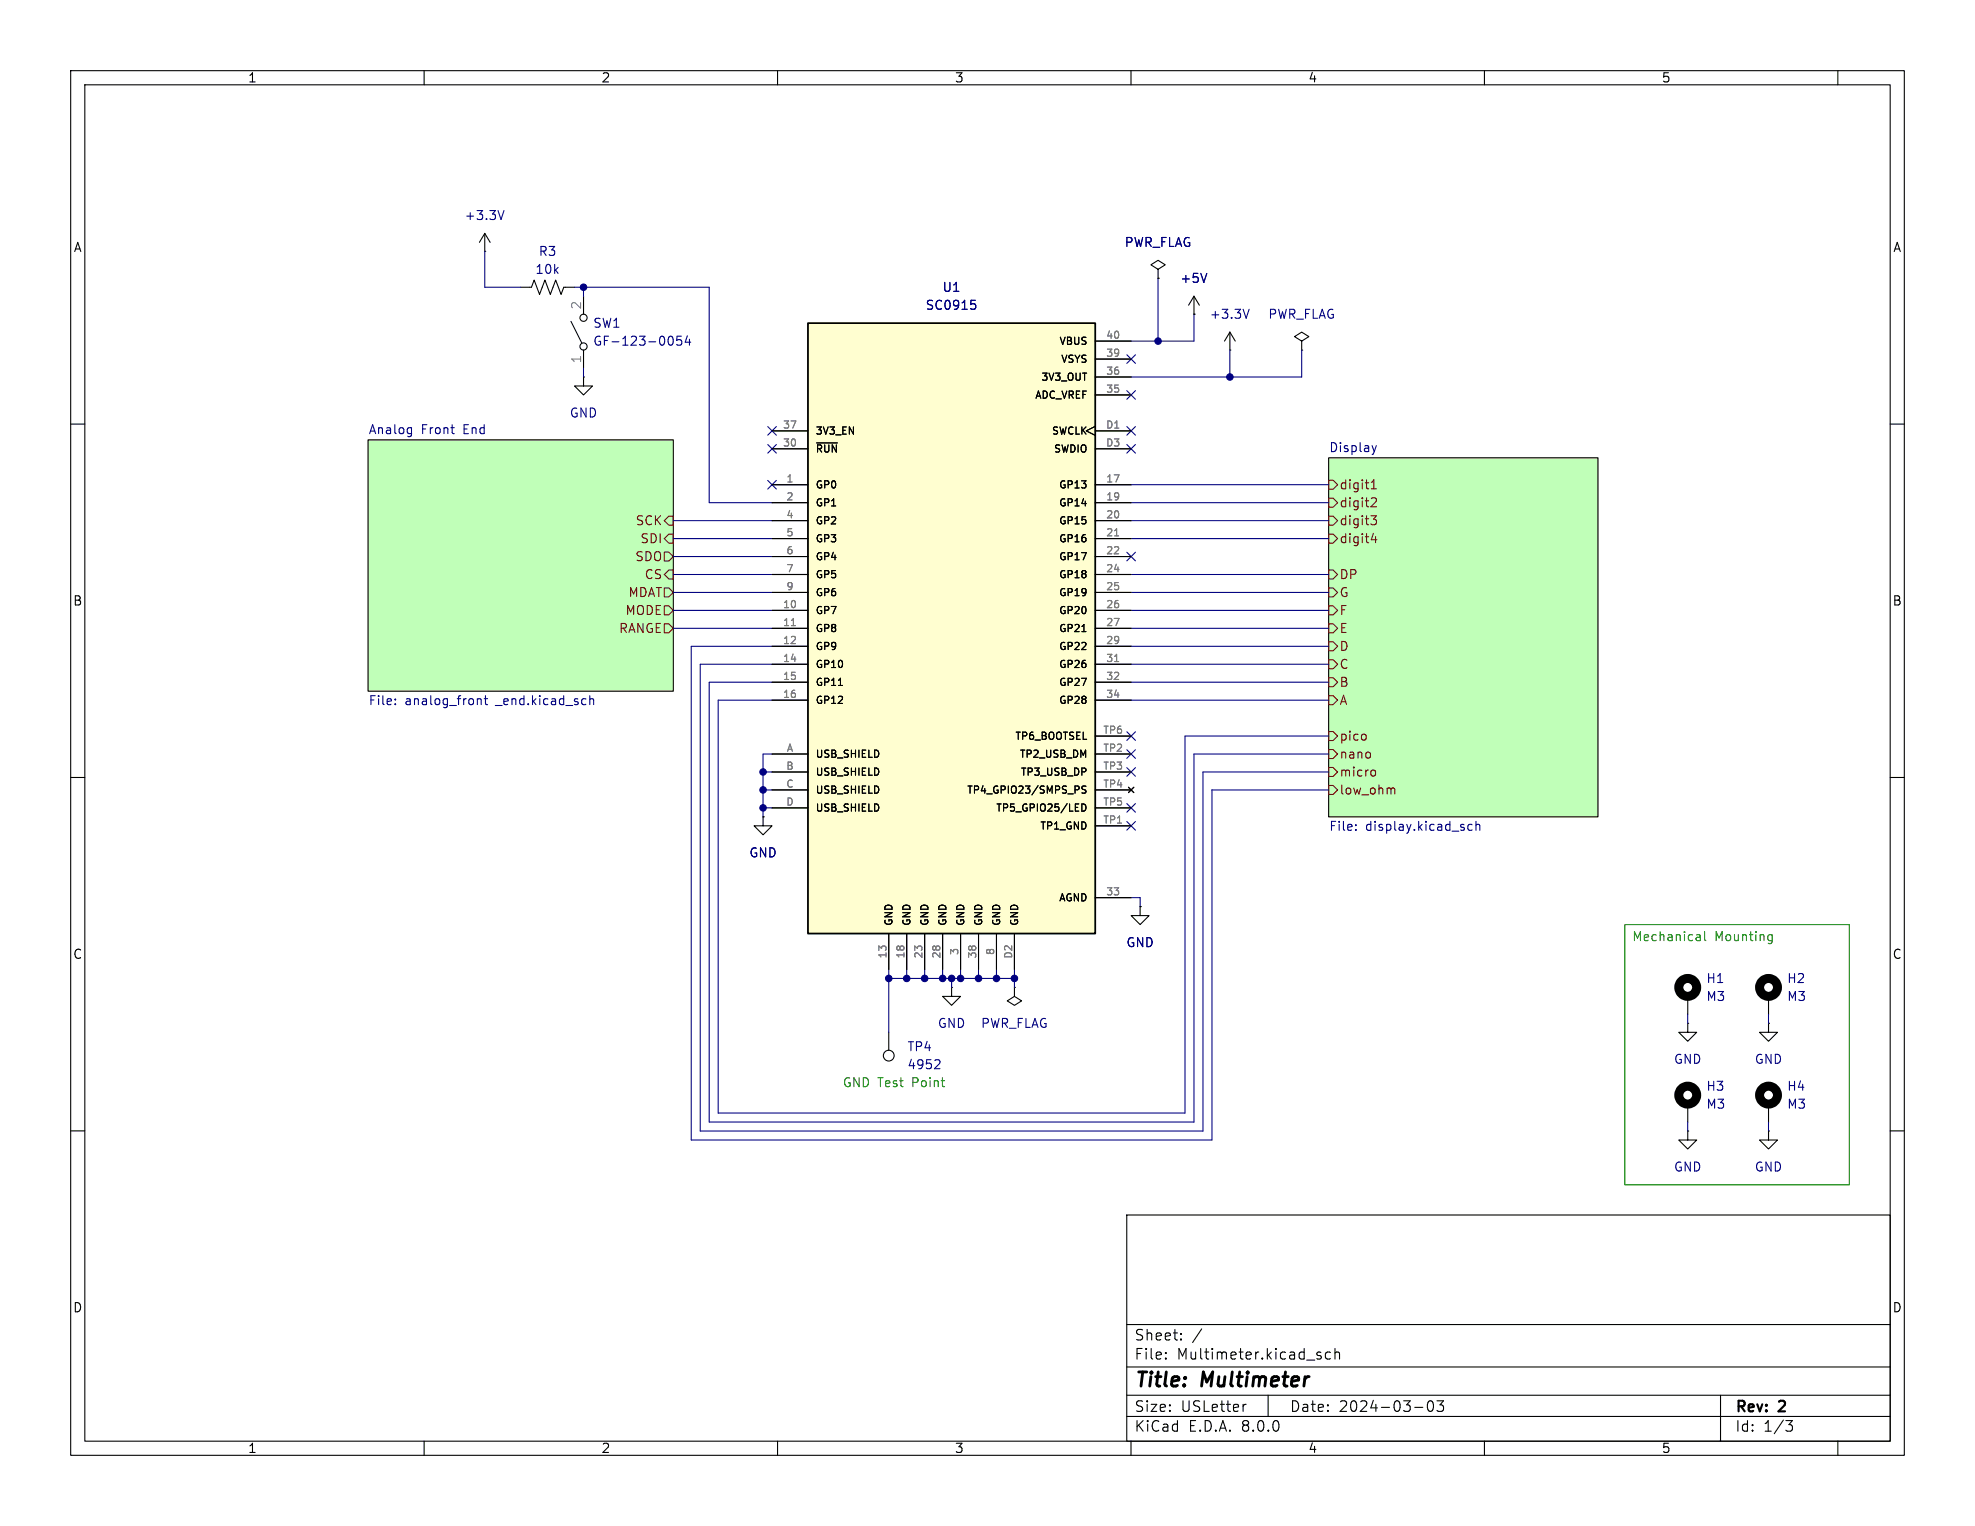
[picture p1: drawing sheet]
<svg xmlns="http://www.w3.org/2000/svg" width="279mm" height="216mm" viewBox="0 0 279 216" stroke-linecap="round" stroke-linejoin="round" font-family="sans-serif">
<g fill="none" stroke="#000" stroke-width=".15">
<path d="M10 10h259.4v195.9h-259.4zM12 12h255.4v191.9h-255.4zM60 10v2M110 10v2M160 10v2M210 10v2M260 10v2M10 60h2M267.4 60h2M52.1 62.2h43.1v35.6h-43.1zM188 64.8h38.1v50.8h-38.1zM10 110h2"/>
<path d="M267.4 110h2M10 160h2M267.4 160h2M159.4 171.9h108v32h-108zM159.4 197.4h108M159.4 193.4h108M159.4 187.4h108M164.9 192.1l.1 .1-.1 .1M164.9 192.1v.1v.1M164.9 191.4v.1M164.9 192.1v.2M164.9 191.4h.1l-.1 .1"/>
<path d="M167.1 189.4v.1v.1M167.1 189.4l-.1 .1 .1 .1M167.1 188.7v.1M167.1 189.4v.2M167.1 188.7h-.1l.1 .1M170 188l-1.3 1.9M176.3 198.7l-.3 .1M179.4 197.4v3M186.5 191.3l.4 .1M186.5 191.8l.4 .1v.2l-.2 .2h-.3M188.2 191.4l-.4-.1-.3 .3v.4l.1 .2 .2 .1 .4-.1M188.9 191.4a.37 .37 0 0 1 .6 .1v.8"/>
<path d="M188.9 190.8v1.5M200.1 199.1h1.2M202.1 198.3a.36 .36 0 0 1 .3-.1 .36 .36 0 0 1 .3 .3 .77 .77 0 0 1-.4 1.2 .91 .91 0 0 1-.2-1.4zM203.3 198.2h.9l-.5 .6a.41 .41 0 0 1 .5 .2v.4l-.1 .2-.6 .1-.2-.2M243.4 197.4v6.5M60 203.9v2M110 203.9v2M159.4 200.4h108M160 203.9v2M210 203.9v2M252.6 201h1l-.5 .6a.41 .41 0 0 1 .5 .2v.4l-.2 .2-.5 .1M260 203.9v2"/>
</g>
<g fill="#c0ffb8" stroke="#c0ffb8" stroke-width=".14">
<path d="M188 64.8h38.1v50.8h-38.1z"/>
<path d="M52.1 62.2h43.1v35.6h-43.1z"/>
</g>
<g fill="none" stroke="#800000" stroke-width=".15">
<path d="M94 78.1h.6l.6 .6-.6 .7h-.6zM94.6 75.6h.6v1.2h-.6l-.6-.6zM94.6 73h.6v1.3h-.6l-.6-.6zM188 70.5h.6l.6 .6-.6 .7h-.6zM188 67.9h.6l.6 .7-.6 .6h-.6zM188 73h.6l.6 .7-.6 .6h-.6zM188 75.6h.6l.6 .6-.6 .6h-.6zM193.9 73h.8l-.4 .5 .4 .1v.4l-.2 .2h-.4M194 69.2h.7M194 68.3l.4-.4v1.3M194.2 70.4l.4 .1 .1 .3v.2l-.8 .7h.8M194.3 75.4l-.3 1h.8"/>
<path d="M194.6 75.9v.9M94 83.2h.6l.6 .6-.6 .7h-.6zM94 85.7h.6l.6 .7-.6 .6h-.6zM94 88.3h.6l.6 .6-.6 .6h-.6zM94.6 80.6h.6v1.3h-.6l-.6-.6zM188 80.6h.6l.6 .7-.6 .6h-.6zM188 85.7h.6l.6 .7-.6 .6h-.6zM188 83.2h.6l.6 .6-.6 .7h-.6zM188 88.3h.6l.6 .6-.6 .6h-.6zM188 98.4h.6l.6 .7-.6 .6h-.6zM188 95.9h.6l.6 .6-.6 .7h-.6zM188 90.8h.6l.6 .6-.6 .7h-.6z"/>
<path d="M188 93.3h.6l.6 .7-.6 .6h-.6zM188 111.1h.6l.6 .7-.6 .6h-.6zM188 103.5h.6l.6 .6-.6 .7h-.6zM188 108.6h.6l.6 .6-.6 .7h-.6zM188 106h.6l.6 .7-.6 .6h-.6zM193.2 104v.6M194.2 109h.3l.1 .2-.1 .5-.3 .1M197 111.5l.3 .1v.1v.6"/>
</g>
<g fill="none" stroke="#000080" stroke-width=".15">
<path d="M57.9 60.5l.3 .1M58.2 60.5v1l-.2 .3M58.2 61.3l-.3 .1M194.1 63l.3 .9M194.4 63.9l-.1 .3M194.7 63l-.3 .9M55.9 99.6v.1M55.9 98.9v.1M67.6 98.9h.4l.1 .8M68.5 98.9h.5M68.7 98.4v1.1v.1l.3 .1M83.4 99l.2-.1h.3l.1 .8"/>
<path d="M83.4 98.4v1.3M191.8 117.4v.1M191.8 116.7v.1M208.3 116.7l-.4-.1-.2 .3v.3l.1 .2h.5M208.8 116.8l.2-.2 .3 .1v.8M208.8 116.2v1.3"/>
</g>
<path d="M114.3 45.7h40.6v86.4h-40.6z" fill="#fffed0"/>
<path d="M114.3 45.7h40.6v86.4h-40.6z" fill="none" stroke="#000" stroke-width=".25"/>
<g fill="none" stroke="#000" stroke-width=".15">
<path d="M68.6 35.6h.1M68.6 33l-.8 1.3M68.6 33v2.6M68.6 33l.7 1.3M163.8 38.1l1-.6-1-.7-1 .7 1 .6v1.3M163.8 39.4h.1M73.7 40.6h1.5l.4-1 .7 2.1 .8-2.1 .8 2.1 .7-2.1 .8 2.1 .4-1.1h1.5M80.8 45.5l1.5 3M82.5 53.3v1.3h1.3l-1.3 1.3-1.2-1.3h1.2M82.5 53.3h.1M82.5 41.9v2.6M82.5 49.5v2.6"/>
<path d="M154.9 55.9h5.1M154.9 53.3h5.1M154.9 50.8h5.1M154.9 48.3h5.1M168.9 44.5h.1M168.9 41.9l-.8 1.3M168.9 41.9v2.6M168.9 41.9l.8 1.3M174 49.5h.1M174 47l-.8 1.3M174 47v2.5M174 47l.8 1.3"/>
<path d="M184.1 48.3l1.1-.7-1.1-.6-1 .6 1 .7v1.2M184.1 49.5h.1M109.2 68.6h5.1M109.2 71.1h5.1M109.2 73.7h5.1M109.2 76.2h5.1M109.2 78.7h5.1M109.2 63.5h5.1M109.2 61h5.1M115.5 62.7h3M154.9 60.3l-1.2 .7 1.2 .6M154.9 68.6h5.1"/>
<path d="M154.9 71.1h5.1M154.9 73.7h5.1M154.9 76.2h5.1M154.9 78.7h5.1M154.9 63.5h5.1M154.9 61h5.1M109.2 86.4h5.1M109.2 88.9h5.1M109.2 91.4h5.1M109.2 94h5.1M109.2 96.5h5.1M109.2 99.1h5.1"/>
<path d="M109.2 81.3h5.1M109.2 83.8h5.1M118.6 97h.6M153 89.4h.6M154.9 86.4h5.1M154.9 88.9h5.1M154.9 91.4h5.1M154.9 94h5.1M154.9 96.5h5.1M154.9 99.1h5.1M154.9 81.3h5.1M154.9 83.8h5.1"/>
<path d="M107.9 115.6v1.2h1.3l-1.3 1.3-1.2-1.3h1.2M107.9 115.6h.1M109.2 106.7h5.1M109.2 109.2h5.1M109.2 111.8h5.1M109.2 114.3h5.1M153 113.7a.51 .51 0 0 1 .6 .6 .51 .51 0 0 1-.6 .5zM153.6 111.3l-.4-.1-.2 .2 .1 .2 .5 .2v.3l-.2 .1h-.4M154.9 106.7h5.1M154.9 109.2h5.1M154.9 111.8h5.1M154.9 114.3h5.1"/>
<path d="M154.9 116.8h5.1M154.9 104.1h5.1M159.6 111.4l.8 .7M160.4 111.4l-.8 .7M125.7 132.1v5.1M128.3 132.1v5.1M130.8 132.1v5.1M133.3 132.1v5.1M134.6 139.7v1.3h1.3l-1.3 1.2-1.3-1.2h1.3M134.6 139.7h.1M135.9 132.1v5.1M138.4 132.1v5.1"/>
<path d="M141 132.1v5.1M143.5 139.7v1.3l1 .6-1 .6-1-.6 1-.6M143.5 139.7h.1M143.5 132.1v5.1M154.9 127h5.1M161.3 128.3v1.2h1.3l-1.3 1.3-1.3-1.3h1.3M161.3 128.3h.1M125.7 146.1v2.5M238.8 144.8v1.3h1.2l-1.2 1.2-1.3-1.2h1.3M238.8 144.8h.1M238.8 141v2.5M238.8 156.2v2.6"/>
<path d="M250.2 144.8v1.3h1.3l-1.3 1.2-1.3-1.2h1.3M250.2 144.8h.1M250.2 141v2.5M250.2 156.2v2.6M238.8 160v1.3h1.2l-1.2 1.3-1.3-1.3h1.3M238.8 160h.1M250.2 160v1.3h1.3l-1.3 1.3-1.3-1.3h1.3M250.2 160h.1"/>
<circle cx="82.6" cy="49" r=".51"/>
<circle cx="82.6" cy="45" r=".51"/>
<circle cx="125.7" cy="149.4" r=".76"/>
</g>
<path d="M157.7 75.8h.6M112 88.5h.5M157.7 93.6h.6" fill="none" stroke="#808080" stroke-width=".15"/>
<g fill="none" stroke="#000084" stroke-width=".15">
<path d="M71.3 29.8l-.4 1.3M170.7 38.7l-.4 1.2M94.8 47.6a.69 .69 0 0 1 .3 1.1l-.3 .1M96.4 47.6h-.6l-.1 .6 .2-.1h.4l.1 .2v.4l-.2 .1h-.3l-.2-.1M97.2 47.5l-.3 .9h.8M97.5 48v.8M137.4 42.5h.6M137.8 43l.2 .2v.3l-.2 .3M159.4 55.3l1.2 1.2M159.4 50.2l1.2 1.2M160.6 55.3l-1.2 1.2M160.6 50.2l-1.2 1.2"/>
<path d="M176.7 43.8l-.4 1.2M108.6 60.4l1.2 1.2M108.6 68l1.2 1.2M108.6 62.9l1.2 1.2M109.8 60.4l-1.2 1.2M109.8 68l-1.2 1.2M109.8 62.9l-1.2 1.2M159.4 62.9l1.2 1.2M159.4 78.1l1.2 1.2M159.4 60.4l1.2 1.2M160.6 62.9l-1.2 1.2M160.6 78.1l-1.2 1.2"/>
<path d="M160.6 60.4l-1.2 1.2M159.4 113.7l1.2 1.2M159.4 108.6l1.2 1.2M159.4 103.5l1.2 1.2M159.4 106.1l1.2 1.2M159.4 116.2l1.2 1.2M160.6 113.7l-1.2 1.2M160.6 108.6l-1.2 1.2M160.6 103.5l-1.2 1.2M160.6 106.1l-1.2 1.2M160.6 116.2l-1.2 1.2M132.7 149.9l.3 .3-.1 .3-.7 .7h.8"/>
</g>
<g fill="none" stroke="#000" stroke-width="1.3">
<circle cx="238.8" cy="139.7" r="1.27"/>
<circle cx="250.2" cy="139.7" r="1.27"/>
<circle cx="238.8" cy="154.9" r="1.27"/>
<circle cx="250.2" cy="154.9" r="1.27"/>
</g>
<path d="M229.9 130.8h31.7v36.8h-31.7zM240.1 132.2h.3l.1 .2v.7M240.5 133l-.4 .1M240.5 132.5l-.4 .1M241.1 131.8v1.1l.2 .2M250.3 132.2l.4 .1M250.7 133l-.4 .1M250.7 132.2v1.1l-.1 .1-.3 .1" fill="none" stroke="#008000" stroke-width=".15"/>
<g fill="none" stroke="#000080" stroke-width=".15">
<path d="M68.6 35.6v5h5.1M163.8 39.4v8.9M81.3 40.6h19v30.5h8.9M82.5 40.6v1.3M82.5 52.1v1.2M168.9 44.5v3.8h-8.9M174 49.5v3.8M184.1 49.5v3.8h-24.1M95.2 78.7h14M95.2 76.2h14M95.2 73.7h14M160 76.2h28"/>
<path d="M160 73.7h28M160 71.1h28M160 68.6h28M95.2 86.4h14M95.2 88.9h14M95.2 81.3h14M95.2 83.8h14M109.2 91.4h-11.4v69.9h73.6v-49.5h16.6M109.2 99.1h-7.6v58.4h66v-53.4h20.4M109.2 94h-10.1v66h71.1v-50.8h17.8M109.2 96.5h-8.9v62.3h68.6v-52.1h19.1M160 86.4h28"/>
<path d="M160 94h28M160 88.9h28M160 96.5h28M160 91.4h28M160 81.3h28M160 83.8h28M160 99.1h28M107.9 111.8h1.3M107.9 114.3h1.3M107.9 109.2h1.3M109.2 106.7h-1.3v8.9M125.7 138.4h17.8"/>
<path d="M125.7 137.2v8.9M128.3 137.2v1.2M130.8 137.2v1.2M133.3 137.2v1.2M134.6 138.4v1.3M135.9 137.2v1.2M138.4 137.2v1.2M141 137.2v1.2M143.5 137.2v2.5M160 127h1.3v1.3M238.8 143.5v1.3M238.8 158.8v1.2"/>
<path d="M250.2 143.5v1.3M250.2 158.8v1.2"/>
</g>
<g fill="#000080" stroke="#000080" stroke-width=".15">
<circle cx="143.5" cy="138.4" r=".46"/>
<circle cx="141" cy="138.4" r=".46"/>
<circle cx="107.9" cy="114.3" r=".46"/>
<circle cx="125.7" cy="138.4" r=".46"/>
<circle cx="128.3" cy="138.4" r=".46"/>
<circle cx="107.9" cy="111.8" r=".46"/>
<circle cx="107.9" cy="109.2" r=".46"/>
<circle cx="163.8" cy="48.3" r=".46"/>
<circle cx="174" cy="53.3" r=".46"/>
<circle cx="82.5" cy="40.6" r=".46"/>
<circle cx="138.4" cy="138.4" r=".46"/>
<circle cx="135.9" cy="138.4" r=".46"/>
<circle cx="134.6" cy="138.4" r=".46"/>
<circle cx="130.8" cy="138.4" r=".46"/>
<circle cx="133.3" cy="138.4" r=".46"/>
</g>
<g font-size="2.8">
<text x="160.4" y="196.8">Title:</text>
<text x="170.1" y="196.8">Multimeter</text>
</g>
<g font-size="2.1">
<text x="160.4" y="189.9">Sheet:</text>
<text x="160.4" y="192.6">File:</text>
<text x="166.5" y="192.6">Multimeter.kicad_sch</text>
<text x="160.4" y="202.8">KiCad</text>
<text x="160.4" y="200">Size:</text>
<text x="167.1" y="200">USLetter</text>
<text x="168.1" y="202.8">E.D.A.</text>
<text x="175.7" y="202.8">8.0.0</text>
<text x="182.4" y="200">Date:</text>
<text x="189.4" y="200">2024-03-03</text>
<text x="245.4" y="200.2">Rev:</text>
<text x="245.4" y="202.8">Id:</text>
<text x="249.5" y="202.8">1/3</text>
<text x="251.8" y="200.2">2</text>
</g>
<g font-size="1.8">
<text x="35" y="11.9">1</text>
<text x="85" y="11.9">2</text>
<text x="135" y="11.9">3</text>
<text x="185" y="11.9">4</text>
<text x="235" y="11.9">5</text>
<text x="10.3" y="35.9">A</text>
<text x="267.7" y="35.9">A</text>
<text x="10.3" y="85.9">B</text>
<text x="267.7" y="85.9">B</text>
<text x="10.3" y="135.9">C</text>
<text x="267.7" y="135.9">C</text>
<text x="10.3" y="185.9">D</text>
<text x="267.7" y="185.9">D</text>
<text x="35" y="205.8">1</text>
<text x="85" y="205.8">2</text>
<text x="135" y="205.8">3</text>
<text x="185" y="205.8">4</text>
<text x="235" y="205.8">5</text>
</g>
<g font-size="1.8" fill="#000084">
<text x="65.6" y="31.3">+3.3V</text>
<text x="159" y="35.2">PWR_FLAG</text>
<text x="75.6" y="39">10k</text>
<text x="166.9" y="40.2">+5V</text>
<text x="130.9" y="44">SC0915</text>
<text x="171" y="45.3">+3.3V</text>
<text x="179.3" y="45.3">PWR_FLAG</text>
<text x="83.8" y="49.1">GF-123-0054</text>
<text x="80.5" y="59.3">GND</text>
<text x="105.9" y="121.5">GND</text>
<text x="159.3" y="134.2">GND</text>
<text x="241.3" y="141.8">M3</text>
<text x="252.7" y="141.8">M3</text>
<text x="132.6" y="145.6">GND</text>
<text x="138.7" y="145.6">PWR_FLAG</text>
<text x="128.3" y="151.5">4952</text>
<text x="236.7" y="150.7">GND</text>
<text x="248.2" y="150.7">GND</text>
<text x="241.3" y="157.1">M3</text>
<text x="252.7" y="157.1">M3</text>
<text x="236.7" y="166">GND</text>
<text x="248.2" y="166">GND</text>
</g>
<g font-size="1.8" fill="#000080">
<text x="76.1" y="36.4">R3</text>
<text x="133.2" y="41.5">U1</text>
<text x="83.8" y="46.6">SW1</text>
<text x="52.1" y="61.5">Analog</text>
<text x="59.6" y="61.5">Front</text>
<text x="65.7" y="61.5">End</text>
<text x="188" y="64.1">Display</text>
<text x="52.1" y="100.1">File:</text>
<text x="57.3" y="100.1">analog_front</text>
<text x="70.4" y="100.1">_end.kicad_sch</text>
<text x="188" y="117.9">File:</text>
<text x="193.2" y="117.9">display.kicad_sch</text>
<text x="241.3" y="139.3">H1</text>
<text x="252.7" y="139.3">H2</text>
<text x="128.3" y="148.9">TP4</text>
<text x="241.3" y="154.5">H3</text>
<text x="252.7" y="154.5">H4</text>
</g>
<g font-size="1.8" fill="#808080">
<text x="82.3" y="43.9" transform="rotate(-90 82.3 43.9)">2</text>
<text x="82.3" y="51.5" transform="rotate(-90 82.3 51.5)">1</text>
</g>
<g font-size="1.8" fill="#800000">
<text x="189.4" y="72">digit2</text>
<text x="189.4" y="69.4">digit1</text>
<text x="89.8" y="74.5">SCK</text>
<text x="90.5" y="77.1">SDI</text>
<text x="189.4" y="74.5">digit3</text>
<text x="189.4" y="77.1">digit4</text>
<text x="89.8" y="79.6">SDO</text>
<text x="91.1" y="82.1">CS</text>
<text x="189.4" y="82.1">DP</text>
<text x="87.5" y="89.8">RANGE</text>
<text x="88.4" y="87.2">MODE</text>
<text x="88.8" y="84.7">MDAT</text>
<text x="189.4" y="87.2">F</text>
<text x="189.4" y="84.7">G</text>
<text x="189.4" y="89.8">E</text>
<text x="189.4" y="92.3">D</text>
<text x="189.4" y="94.8">C</text>
<text x="189.4" y="99.9">A</text>
<text x="189.4" y="97.4">B</text>
<text x="189.4" y="105">pico</text>
<text x="189.4" y="107.5">nano</text>
<text x="189.4" y="112.6">low_ohm</text>
<text x="189.4" y="110.1">micro</text>
</g>
<g font-size="1.8" fill="#008000">
<text x="230.8" y="133.5">Mechanical</text>
<text x="242.6" y="133.5">Mounting</text>
<text x="119.1" y="154">GND Test</text>
<text x="129.2" y="154">Point</text>
</g>
<g font-size="1.4">
<text x="149.8" y="49">VBUS</text>
<text x="150" y="51.5">VSYS</text>
<text x="146.3" y="56.6">ADC_VREF</text>
<text x="147.2" y="54.1">3V3_OUT</text>
<text x="115.3" y="64.2">~{RUN}</text>
<text x="115.3" y="61.7">3V3_EN</text>
<text x="148.7" y="61.7">SWCLK</text>
<text x="149" y="64.2">SWDIO</text>
<text x="115.3" y="69.3">GP0</text>
<text x="115.3" y="71.9">GP1</text>
<text x="149.7" y="69.3">GP13</text>
<text x="149.7" y="71.9">GP14</text>
<text x="115.3" y="74.4">GP2</text>
<text x="115.3" y="76.9">GP3</text>
<text x="149.7" y="74.4">GP15</text>
<text x="149.7" y="76.9">GP16</text>
<text x="115.3" y="79.5">GP4</text>
<text x="115.3" y="82">GP5</text>
<text x="149.7" y="79.5">GP17</text>
<text x="149.7" y="82">GP18</text>
<text x="115.3" y="87.1">GP7</text>
<text x="115.3" y="89.6">GP8</text>
<text x="115.3" y="84.6">GP6</text>
<text x="149.7" y="84.6">GP19</text>
<text x="149.7" y="87.1">GP20</text>
<text x="149.7" y="89.6">GP21</text>
<text x="115.3" y="92.2">GP9</text>
<text x="115.3" y="94.7">GP10</text>
<text x="149.7" y="92.2">GP22</text>
<text x="149.7" y="94.7">GP26</text>
<text x="115.3" y="97.3">GP11</text>
<text x="115.3" y="99.8">GP12</text>
<text x="149.7" y="97.3">GP27</text>
<text x="149.7" y="99.8">GP28</text>
<text x="115.3" y="107.4">USB_SHIELD</text>
<text x="143.5" y="104.9">TP6_BOOTSEL</text>
<text x="144.1" y="107.4">TP2_USB_DM</text>
<text x="115.3" y="110">USB_SHIELD</text>
<text x="115.3" y="112.5">USB_SHIELD</text>
<text x="136.7" y="112.5">TP4_GPIO23/SMPS_PS</text>
<text x="144.3" y="110">TP3_USB_DP</text>
<text x="115.3" y="115">USB_SHIELD</text>
<text x="140.8" y="115">TP5_GPIO25/LED</text>
<text x="147" y="117.6">TP1_GND</text>
<text x="126.5" y="131.1" transform="rotate(-90 126.5 131.1)">GND</text>
<text x="129" y="131.1" transform="rotate(-90 129 131.1)">GND</text>
<text x="131.5" y="131.1" transform="rotate(-90 131.5 131.1)">GND</text>
<text x="134.1" y="131.1" transform="rotate(-90 134.1 131.1)">GND</text>
<text x="136.6" y="131.1" transform="rotate(-90 136.6 131.1)">GND</text>
<text x="139.2" y="131.1" transform="rotate(-90 139.2 131.1)">GND</text>
<text x="141.7" y="131.1" transform="rotate(-90 141.7 131.1)">GND</text>
<text x="144.2" y="131.1" transform="rotate(-90 144.2 131.1)">GND</text>
<text x="149.7" y="127.7">AGND</text>
</g>
<g font-size="1.4" fill="#808080">
<text x="156.4" y="53.1">36</text>
<text x="156.4" y="50.5">39</text>
<text x="156.4" y="48">40</text>
<text x="156.4" y="55.6">35</text>
<text x="110.7" y="63.2">30</text>
<text x="110.7" y="60.7">37</text>
<text x="156.4" y="60.7">D1</text>
<text x="156.4" y="63.2">D3</text>
<text x="111.1" y="68.3">1</text>
<text x="111.1" y="70.9">2</text>
<text x="156.4" y="68.3">17</text>
<text x="156.4" y="70.9">19</text>
<text x="111.1" y="73.4">4</text>
<text x="111.1" y="75.9">5</text>
<text x="156.4" y="73.4">20</text>
<text x="156.4" y="75.9">21</text>
<text x="111.1" y="78.5">6</text>
<text x="111.1" y="81">7</text>
<text x="111.1" y="83.6">9</text>
<text x="156.4" y="78.5">22</text>
<text x="156.4" y="81">24</text>
<text x="156.4" y="83.6">25</text>
<text x="110.7" y="86.1">10</text>
<text x="110.7" y="88.6">11</text>
<text x="156.4" y="86.1">26</text>
<text x="156.4" y="88.6">27</text>
<text x="110.7" y="91.2">12</text>
<text x="110.7" y="93.7">14</text>
<text x="156.4" y="91.2">29</text>
<text x="156.4" y="93.7">31</text>
<text x="110.7" y="96.3">15</text>
<text x="110.7" y="98.8">16</text>
<text x="156.4" y="96.3">32</text>
<text x="156.4" y="98.8">34</text>
<text x="111.2" y="106.4">A</text>
<text x="156" y="106.4">TP2</text>
<text x="156" y="103.9">TP6</text>
<text x="111.1" y="109">B</text>
<text x="111.1" y="111.5">C</text>
<text x="156" y="109">TP3</text>
<text x="156" y="111.5">TP4</text>
<text x="111.1" y="114">D</text>
<text x="156" y="116.6">TP1</text>
<text x="156" y="114">TP5</text>
<text x="156.4" y="126.7">33</text>
<text x="125.5" y="135.7" transform="rotate(-90 125.5 135.7)">13</text>
<text x="128" y="135.7" transform="rotate(-90 128 135.7)">18</text>
<text x="130.6" y="135.7" transform="rotate(-90 130.6 135.7)">23</text>
<text x="133.1" y="135.7" transform="rotate(-90 133.1 135.7)">28</text>
<text x="135.6" y="135.2" transform="rotate(-90 135.6 135.2)">3</text>
<text x="138.2" y="135.7" transform="rotate(-90 138.2 135.7)">38</text>
<text x="140.7" y="135.2" transform="rotate(-90 140.7 135.2)">8</text>
<text x="143.3" y="135.7" transform="rotate(-90 143.3 135.7)">D2</text>
</g>
</svg>
